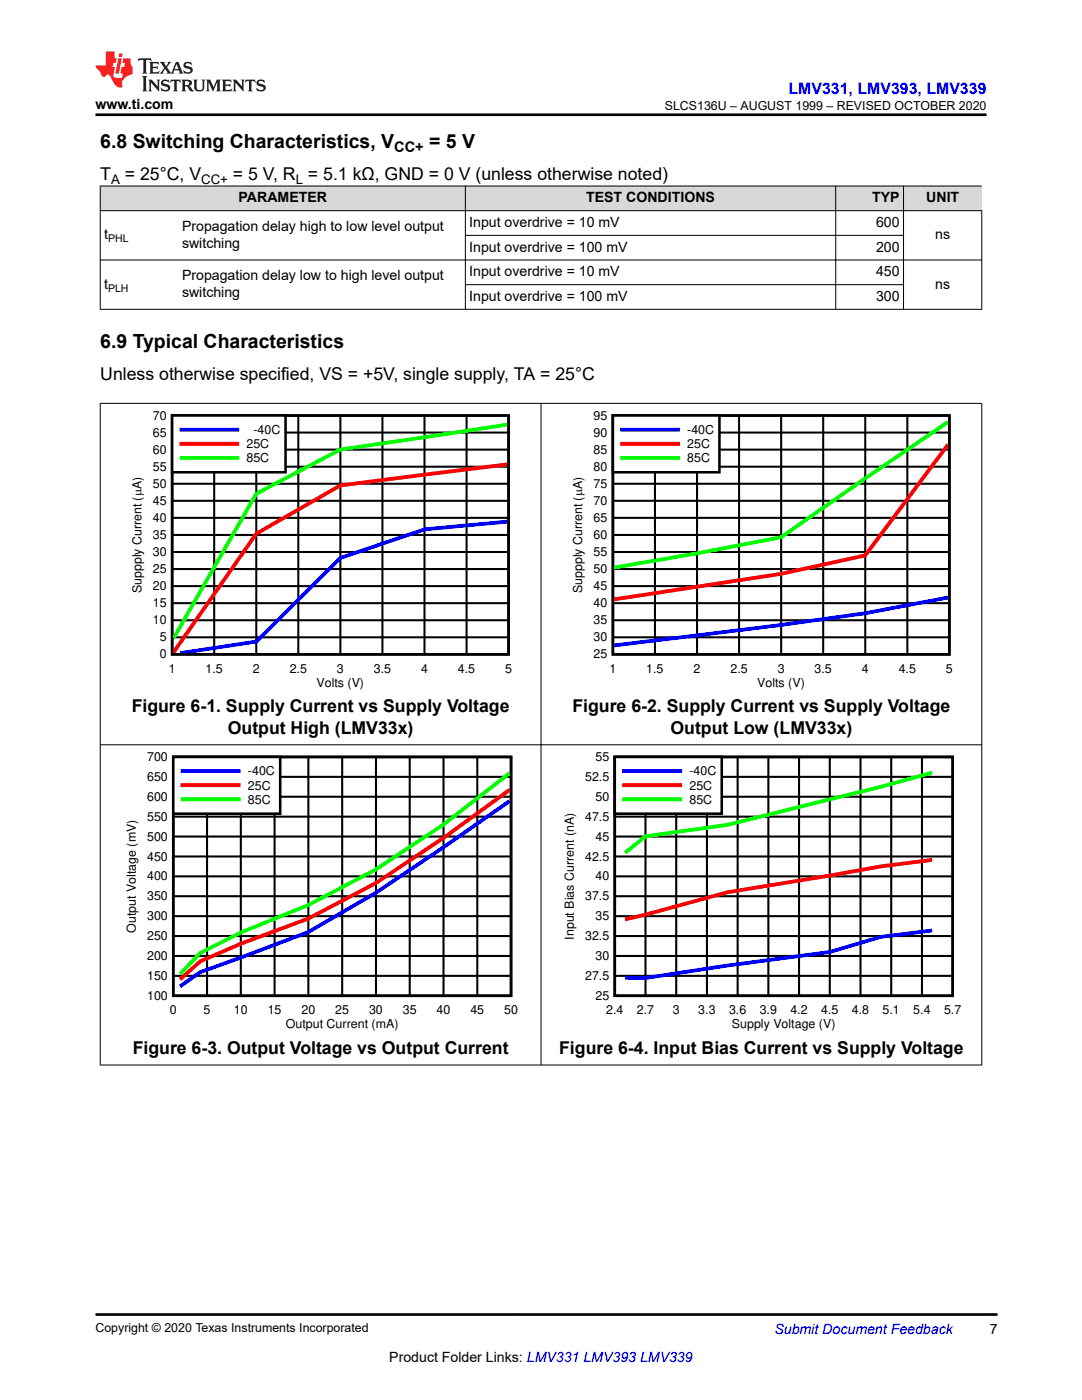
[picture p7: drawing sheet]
<svg xmlns="http://www.w3.org/2000/svg" width="216mm" height="279mm" viewBox="0 0 216 279" stroke-linecap="round" stroke-linejoin="round" font-family="sans-serif">
<g fill="#d8d8d8">
<path d="M20 37.1h175.9v4.9h-175.9z" fill-rule="evenodd"/>
<path d="M20.1 37.2h72.7v4.8h-72.7z" fill-rule="evenodd"/>
<path d="M92.9 37.2h73.8v4.8h-73.8z" fill-rule="evenodd"/>
<path d="M166.8 37.2h13.4v4.8h-13.4z" fill-rule="evenodd"/>
<path d="M180.3 37.2h15.6v4.8h-15.6z" fill-rule="evenodd"/>
</g>
<path d="M19.9 37.1h176M20 37.1v24.7M92.9 37.1v24.7M166.8 37.1v24.7M180.3 37.1v24.7M19.9 42h176.1M19.9 51.9h176.1M92.8 47h87.5M92.8 56.8h87.5M195.9 42v19.8M19.9 61.7h176.1" fill="none" stroke="#000" stroke-width=".2"/>
<path d="M25.9 81.9h76.2v55.7h-76.2z" fill-rule="evenodd" fill="#fff"/>
<path d="M34.3 82.9h67.2v47.7h-67.2z" fill="none" stroke="#000" stroke-width=".51"/>
<g fill="none" stroke="#000" stroke-width=".41">
<path d="M34.3 99.9h67.2M34.3 96.5h67.2M34.3 93.1h67.2M34.3 89.7h67.2M34.3 86.3h67.2M42.7 82.9v47.7M51.1 82.9v47.7M59.5 82.9v47.7M67.9 82.9v47.7M76.3 82.9v47.7M84.7 82.9v47.7M93.1 82.9v47.7"/>
<path d="M34.3 117h67.2M34.3 113.6h67.2M34.3 110.2h67.2M34.3 106.8h67.2M34.3 103.4h67.2M34.3 127.2h67.2M34.3 123.8h67.2M34.3 120.4h67.2"/>
</g>
<path d="M101.2 104.1l-16.5 1.5-16.8 5.8-16.8 16.6-15.1 2.3" fill="none" stroke="#00f" stroke-width=".76" stroke-linecap="butt"/>
<path d="M101.2 92.7l-33.3 4.2-16.8 9.6-16.5 23.7" fill="none" stroke="#f00" stroke-width=".76" stroke-linecap="butt"/>
<path d="M101.2 84.7l-33.3 5-16.8 8.8-16.5 28.9" fill="none" stroke="#01ff00" stroke-width=".76" stroke-linecap="butt"/>
<path d="M34.3 82.9h22.7v11.4h-22.7z" fill-rule="evenodd" fill="#fff"/>
<path d="M34.3 82.9h22.7v11.4h-22.7z" fill="none" stroke="#000" stroke-width=".51"/>
<path d="M36.2 85.7h11.1" fill="none" stroke="#00f" stroke-width=".76"/>
<path d="M36.2 88.6h11.1" fill="none" stroke="#f00" stroke-width=".76"/>
<path d="M36.2 91.4h11.1" fill="none" stroke="#01ff00" stroke-width=".76"/>
<path d="M113.8 81.9h76.3v55.7h-76.3z" fill-rule="evenodd" fill="#fff"/>
<path d="M122.3 82.9h67.1v47.7h-67.1z" fill="none" stroke="#000" stroke-width=".51"/>
<g fill="none" stroke="#000" stroke-width=".41">
<path d="M122.3 99.9h67.1M122.3 96.5h67.1M122.3 93.1h67.1M122.3 89.7h67.1M122.3 86.3h67.1M130.7 82.9v47.7M139.1 82.9v47.7M147.5 82.9v47.7M155.9 82.9v47.7M164.3 82.9v47.7M172.7 82.9v47.7M181.1 82.9v47.7"/>
<path d="M122.3 117h67.1M122.3 113.6h67.1M122.3 110.2h67.1M122.3 106.8h67.1M122.3 103.4h67.1M122.3 127.2h67.1M122.3 123.8h67.1M122.3 120.4h67.1"/>
</g>
<path d="M189.2 119.2l-16.5 3.2-16.8 2.3-33.4 4.1" fill="none" stroke="#00f" stroke-width=".76" stroke-linecap="butt"/>
<path d="M189.2 88.7l-16.5 22.1-16.8 3.7-33.4 5.1" fill="none" stroke="#f00" stroke-width=".76" stroke-linecap="butt"/>
<path d="M189.2 84.2l-16.5 11.3-16.8 11.7-16.8 3.2-16.6 2.9" fill="none" stroke="#01ff00" stroke-width=".76" stroke-linecap="butt"/>
<path d="M122.3 82.9h21.3v11.4h-21.3z" fill-rule="evenodd" fill="#fff"/>
<path d="M122.3 82.9h21.3v11.4h-21.3z" fill="none" stroke="#000" stroke-width=".51"/>
<path d="M124.1 85.7h11.2" fill="none" stroke="#00f" stroke-width=".76"/>
<path d="M124.1 88.6h11.2" fill="none" stroke="#f00" stroke-width=".76"/>
<path d="M124.1 91.4h11.2" fill="none" stroke="#01ff00" stroke-width=".76"/>
<path d="M24.7 150.1h78.6v55.6h-78.6z" fill-rule="evenodd" fill="#fff"/>
<path d="M34.6 151.1h67.4v47.6h-67.4z" fill="none" stroke="#000" stroke-width=".51"/>
<g fill="none" stroke="#000" stroke-width=".41">
<path d="M34.6 159h67.4M34.6 155h67.4M41.3 151.1v47.6M48.1 151.1v47.6M54.8 151.1v47.6M61.5 151.1v47.6M68.3 151.1v47.6M75 151.1v47.6M81.8 151.1v47.6M88.5 151.1v47.6M95.2 151.1v47.6M34.6 178.9h67.4"/>
<path d="M34.6 174.9h67.4M34.6 170.9h67.4M34.6 167h67.4M34.6 163h67.4M34.6 194.8h67.4M34.6 190.8h67.4M34.6 186.8h67.4M34.6 182.8h67.4"/>
</g>
<path d="M101.7 159.8l-13.2 9.3-13.5 9.1-13.5 7.8-21.5 8-4.1 2.9" fill="none" stroke="#00f" stroke-width=".76" stroke-linecap="butt"/>
<path d="M101.7 157.6l-13.2 9.6-13.5 9-13.5 7.1-13.4 5-8.1 3.6-4.1 3.6" fill="none" stroke="#f00" stroke-width=".76" stroke-linecap="butt"/>
<path d="M101.7 154.3l-13.2 10.2-13.5 9-13.5 7.1-13.4 5.5-8.1 4.1-4.1 4.2" fill="none" stroke="#01ff00" stroke-width=".76" stroke-linecap="butt"/>
<path d="M34.6 151.1h21.3v11.3h-21.3z" fill-rule="evenodd" fill="#fff"/>
<path d="M34.6 151.1h21.3v11.3h-21.3z" fill="none" stroke="#000" stroke-width=".51"/>
<path d="M36.4 153.9h11.2" fill="none" stroke="#00f" stroke-width=".76"/>
<path d="M36.4 156.7h11.2" fill="none" stroke="#f00" stroke-width=".76"/>
<path d="M36.4 159.5h11.2" fill="none" stroke="#01ff00" stroke-width=".76"/>
<path d="M112.1 150.1h79.7v55.6h-79.7z" fill-rule="evenodd" fill="#fff"/>
<path d="M122.7 151.1h67.4v47.6h-67.4z" fill="none" stroke="#000" stroke-width=".51"/>
<g fill="none" stroke="#000" stroke-width=".41">
<path d="M122.7 159h67.4M122.7 155h67.4M128.8 151.1v47.6M134.9 151.1v47.6M141.1 151.1v47.6M147.2 151.1v47.6M153.3 151.1v47.6M159.4 151.1v47.6M165.6 151.1v47.6M171.7 151.1v47.6M177.8 151.1v47.6M184 151.1v47.6"/>
<path d="M122.7 178.9h67.4M122.7 174.9h67.4M122.7 170.9h67.4M122.7 167h67.4M122.7 163h67.4M122.7 194.8h67.4M122.7 190.8h67.4M122.7 186.8h67.4M122.7 182.8h67.4"/>
</g>
<path d="M186 185.7l-10.2 1.3-10.2 3-20.5 2.7-16.3 2.5-4.1-.1" fill="none" stroke="#00f" stroke-width=".76" stroke-linecap="butt"/>
<path d="M186 171.6l-10.2 1.3-10.2 1.8-20.5 3.4-16.3 4.4-4.1 1" fill="none" stroke="#f00" stroke-width=".76" stroke-linecap="butt"/>
<path d="M186 154.2l-10.2 2.8-30.7 7.6-16.3 2.3-4.1 3.3" fill="none" stroke="#01ff00" stroke-width=".76" stroke-linecap="butt"/>
<path d="M122.7 151.1h21.3v11.3h-21.3z" fill-rule="evenodd" fill="#fff"/>
<path d="M122.7 151.1h21.3v11.3h-21.3z" fill="none" stroke="#000" stroke-width=".51"/>
<path d="M124.5 153.9h11.2" fill="none" stroke="#00f" stroke-width=".76"/>
<path d="M124.5 156.7h11.2" fill="none" stroke="#f00" stroke-width=".76"/>
<path d="M124.5 159.5h11.2" fill="none" stroke="#01ff00" stroke-width=".76"/>
<path d="M19.9 80.5h176.1M20 80.4v132.2M108 80.4v132.2M195.9 80.4v132.2M19.9 148.6h176.1M19.9 212.5h176.1" fill="none" stroke="#000" stroke-width=".2"/>
<path d="M27.7 11.6l-.2 .6 .5-.2h.6v.1v2.2l-.2 .4h1l-.2-.4v-2.2v-.1h.5l.5 .2-.1-.6zM29.8 12.4l.2 .3v1.6l-.2 .4h1.9l.1-.6a1.08 1.08 0 0 1-1.3 .2v-.7h.6l.4 .2v-.7l-.4 .2h-.6v-.5l.2-.2a1 1 0 0 1 1 .3l-.1-.5zM31.8 12.4l1 1.1-1 1.2h.9l-.2-.2 .4-.8 .5 .8-.2 .2h1.6l-.2-.2 .1-.5h1l.1 .5-.1 .2h.9l-.2-.4-.8-1.9h-.5l-1 2.1-.8-1.1 .9-1h-.8l.2 .2-.5 .6-.3-.6 .1-.2zM35.2 12.8l.4 1h-.8zM36.8 12.5a.65 .65 0 0 0-.2 .7 .65 .65 0 0 0 .6 .5l.7 .1 .1 .3a.79 .79 0 0 1-.7 .4 .79 .79 0 0 1-.7-.5l.1 .7 .2-.1a.93 .93 0 0 0 1.1 0 .93 .93 0 0 0 .4-.9 1.46 1.46 0 0 0-1.2-.6l-.1-.3a1.09 1.09 0 0 1 1.2 .2l-.2-.6-.1 .1-.6-.2zM28.4 15.2l.2 .4v2.2l-.2 .4h1l-.2-.4v-2.2l.2-.4zM29.6 15.9l.2 .4v1.5l-.2 .4h.8l-.3-.4v-1.3l1.7 1.8v-2l.2-.4h-.8l.2 .2 .1 1.1-1.2-1.3zM32.3 16a.65 .65 0 0 0-.2 .8 .65 .65 0 0 0 .7 .4l.6 .2 .1 .2a.79 .79 0 0 1-.7 .4 .79 .79 0 0 1-.7-.5l.1 .7 .2-.1a.93 .93 0 0 0 1.1 .1 .93 .93 0 0 0 .4-1 1.46 1.46 0 0 0-1.2-.5l-.1-.4a1.09 1.09 0 0 1 1.2 .2l-.2-.6-.1 .1-.6-.1zM34.1 15.9l-.1 .6a.63 .63 0 0 1 .7-.3l.1 1.6-.3 .4h1l-.2-.4v-1.6a.66 .66 0 0 1 .8 .3l-.1-.6zM36.2 15.9l.2 .4v1.5l-.2 .4h.9l-.2-.2v-.7h.5l.1 .2a.79 .79 0 0 0 1.2 .6l-1-.9a.61 .61 0 0 0 .6-.6 .61 .61 0 0 0-.5-.7zM36.9 16.2h.2a.47 .47 0 0 1 .5 .1 .47 .47 0 0 1 .1 .5l-.2 .1-.6 .1zM38.5 15.9l.2 .2a2.27 2.27 0 0 0 .4 2 1.04 1.04 0 0 0 1.7-.7v-1.3l.2-.2h-.8l.2 .4v1.1a.6 .6 0 0 1-.6 .6 .6 .6 0 0 1-.6-.6v-1.1l.3-.4zM41.1 15.9l.2 .4v1.5l-.2 .4h.7l-.2-.4v-1.4l.9 1.9 .8-1.9v1.4l-.2 .4h1l-.3-.4v-1.5l.3-.4h-.8l-.7 1.5-.7-1.5zM44.3 15.9l.2 .4v1.5l-.2 .4h1.9l.1-.6a1.09 1.09 0 0 1-1.3 .2v-.7h.6l.4 .2v-.6l-.4 .2h-.6v-.6l.2-.1a1.01 1.01 0 0 1 1 .3l-.1-.6zM46.4 15.9l.3 .4v1.5l-.3 .4h.8l-.2-.4v-1.3l1.6 1.8v-2l.2-.4h-.7l.2 .2v1.1l-1.2-1.3zM49 15.9l-.1 .6a.63 .63 0 0 1 .8-.3v1.6l-.3 .4h1l-.2-.4v-1.6a.66 .66 0 0 1 .8 .3l-.1-.6zM51.4 16a.65 .65 0 0 0-.2 .8 .65 .65 0 0 0 .6 .4l.6 .2 .2 .2a.79 .79 0 0 1-.8 .4 .79 .79 0 0 1-.6-.5l.1 .7 .2-.1a.93 .93 0 0 0 1 .1 .93 .93 0 0 0 .5-1 1.46 1.46 0 0 0-1.3-.5l-.1-.4a1.09 1.09 0 0 1 1.3 .2l-.2-.6-.2 .1-.5-.1z" fill="#231f20"/>
<path d="M21.1 10.3v2.7h-2v.4l.9 1a.95 .95 0 0 0 .9 .9 .59 .59 0 0 1 .6-.4 .59 .59 0 0 1 .5 .3l.4 .8a1.59 1.59 0 0 0 2.1 1.4 1.61 1.61 0 0 1 1-2.3l1-.3-.1-1.5a1.59 1.59 0 0 1-.4-1.7h-1.4l-.2 .9h.5l-.1 .9h-.5l-.2 .9v.3l.4 .1-.2 .9h-.6a.73 .73 0 0 1-1.1-.7l.3-1.5h-.5l.2-.9h.5l.2-.9h-.5v-1.3zM23.6 11.6l-.6 3.1h.7l.6-3.1zM23.8 10.7l-.1 .6h.7l.1-.6z" fill="#ed1c24"/>
<path d="M19.1 22.9h177.8M19 262.3h180" fill="none" stroke="#000" stroke-width=".53"/>
<g font-size="3.9">
<text x="20" y="29.5">6.8 Switching Characteristics, V</text>
<text x="85.6" y="29.5">= 5 V</text>
<text x="20" y="69.4">6.9 Typical Characteristics</text>
</g>
<g font-size="3.5">
<text x="20" y="36">T</text>
<text x="24.9" y="36">= 25°C, V</text>
<text x="46.5" y="36">= 5 V, R = 5.1 kΩ, GND = 0 V (unless otherwise noted)</text>
<text x="20" y="75.9">Unless otherwise specified, VS = +5V, single supply, TA = 25°C</text>
<text x="26.3" y="142.2">Figure 6-1. Supply Current vs Supply Voltage</text>
<text x="114.2" y="142.2">Figure 6-2. Supply Current vs Supply Voltage</text>
<text x="45.5" y="146.4">Output High (LMV33x)</text>
<text x="133.8" y="146.4">Output Low (LMV33x)</text>
<text x="26.5" y="210.3">Figure 6-3. Output Voltage vs Output Current</text>
<text x="111.6" y="210.3">Figure 6-4. Input Bias Current vs Supply Voltage</text>
</g>
<text font-size="3.2" fill="#00f" x="157.3" y="18.7">LMV331, LMV393, LMV339</text>
<text font-size="2.9" x="78.7" y="30.3">CC+</text>
<g font-size="2.8">
<text x="19.1" y="21.8">www.ti.com</text>
<text x="47.6" y="40.4">PARAMETER</text>
<text x="117" y="40.4">TEST CONDITIONS</text>
<text x="174" y="40.4">TYP</text>
<text x="184.8" y="40.4">UNIT</text>
<text x="20.8" y="47.8">t</text>
<text x="36.3" y="46.1">Propagation delay high to low level output</text>
<text x="93.6" y="45.3">Input overdrive = 10 mV</text>
<text x="174.8" y="45.3">600</text>
<text x="186.6" y="47.8">ns</text>
<text x="36.3" y="49.5">switching</text>
<text x="93.6" y="50.2">Input overdrive = 100 mV</text>
<text x="174.8" y="50.2">200</text>
<text x="20.8" y="57.6">t</text>
<text x="36.3" y="55.9">Propagation delay low to high level output</text>
<text x="36.3" y="59.3">switching</text>
<text x="93.6" y="55.2">Input overdrive = 10 mV</text>
<text x="174.8" y="55.2">450</text>
<text x="186.6" y="57.6">ns</text>
<text x="93.6" y="60.1">Input overdrive = 100 mV</text>
<text x="174.8" y="60.1">300</text>
<text x="197.5" y="266.1">7</text>
<text x="77.7" y="271.7">Product Folder Links: LMV331 LMV393 LMV339</text>
</g>
<text font-size="2.8" fill="#00f" x="154.5" y="266.2">Submit Document Feedback</text>
<g font-size="2.6">
<text x="22.2" y="36.7">A</text>
<text x="40.1" y="36.7">CC+</text>
<text x="59" y="36.7">L</text>
</g>
<g font-size="2.5">
<text x="132.7" y="21.9">SLCS136U – AUGUST 1999 – REVISED OCTOBER 2020</text>
<text x="30.5" y="83.7">70</text>
<text x="118.5" y="83.7">95</text>
<text x="30.5" y="87.1">65</text>
<text x="49.2" y="89.4">25C</text>
<text x="50.6" y="86.6">-40C</text>
<text x="118.5" y="87.1">90</text>
<text x="137.1" y="86.6">-40C</text>
<text x="137.1" y="89.4">25C</text>
<text x="30.5" y="94">55</text>
<text x="30.5" y="90.5">60</text>
<text x="49.2" y="92.3">85C</text>
<text x="118.5" y="94">80</text>
<text x="118.5" y="90.5">85</text>
<text x="137.1" y="92.3">85C</text>
<text x="30.5" y="100.8">45</text>
<text x="30.5" y="97.4">50</text>
<text x="118.5" y="100.8">70</text>
<text x="118.5" y="97.4">75</text>
<text x="30.5" y="107.6">35</text>
<text x="30.5" y="104.2">40</text>
<text x="118.5" y="107.6">60</text>
<text x="118.5" y="104.2">65</text>
<text x="30.5" y="111">30</text>
<text x="118.5" y="111">55</text>
<text x="28.2" y="118.4" transform="rotate(-90 28.2 118.4)">Suppply Current (PA)</text>
<text x="30.5" y="117.8">20</text>
<text x="30.5" y="114.4">25</text>
<text x="116.2" y="118.4" transform="rotate(-90 116.2 118.4)">Suppply Current (PA)</text>
<text x="118.5" y="117.8">45</text>
<text x="118.5" y="114.4">50</text>
<text x="30.5" y="124.6">10</text>
<text x="30.5" y="121.2">15</text>
<text x="118.5" y="124.6">35</text>
<text x="118.5" y="121.2">40</text>
<text x="31.9" y="128">5</text>
<text x="31.9" y="131.4">0</text>
<text x="118.5" y="131.4">25</text>
<text x="118.5" y="128">30</text>
<text x="33.7" y="134.2">1</text>
<text x="41" y="134.2">1.5</text>
<text x="50.4" y="134.2">2</text>
<text x="57.8" y="134.2">2.5</text>
<text x="63.2" y="137">Volts (V)</text>
<text x="67.2" y="134.2">3</text>
<text x="74.6" y="134.2">3.5</text>
<text x="84" y="134.2">4</text>
<text x="91.4" y="134.2">4.5</text>
<text x="100.8" y="134.2">5</text>
<text x="121.6" y="134.2">1</text>
<text x="129" y="134.2">1.5</text>
<text x="138.4" y="134.2">2</text>
<text x="145.8" y="134.2">2.5</text>
<text x="151.1" y="137">Volts (V)</text>
<text x="155.2" y="134.2">3</text>
<text x="162.5" y="134.2">3.5</text>
<text x="172" y="134.2">4</text>
<text x="179.3" y="134.2">4.5</text>
<text x="188.7" y="134.2">5</text>
<text x="29.4" y="155.8">650</text>
<text x="29.4" y="151.9">700</text>
<text x="49.5" y="154.7">-40C</text>
<text x="116.8" y="155.8">52.5</text>
<text x="118.8" y="151.9">55</text>
<text x="137.6" y="154.7">-40C</text>
<text x="29.4" y="159.8">600</text>
<text x="49.5" y="157.6">25C</text>
<text x="49.5" y="160.4">85C</text>
<text x="118.8" y="159.8">50</text>
<text x="137.6" y="157.6">25C</text>
<text x="137.6" y="160.4">85C</text>
<text x="29.4" y="167.8">500</text>
<text x="29.4" y="163.8">550</text>
<text x="116.8" y="163.8">47.5</text>
<text x="118.8" y="167.8">45</text>
<text x="29.4" y="171.7">450</text>
<text x="116.8" y="171.7">42.5</text>
<text x="29.4" y="179.7">350</text>
<text x="29.4" y="175.7">400</text>
<text x="116.8" y="179.7">37.5</text>
<text x="118.8" y="175.7">40</text>
<text x="29.4" y="183.7">300</text>
<text x="118.8" y="183.7">35</text>
<text x="27.1" y="186.1" transform="rotate(-90 27.1 186.1)">Output Voltage (mV)</text>
<text x="29.4" y="191.6">200</text>
<text x="29.4" y="187.6">250</text>
<text x="114.5" y="187.5" transform="rotate(-90 114.5 187.5)">Input Bias Current (nA)</text>
<text x="116.8" y="187.6">32.5</text>
<text x="118.8" y="191.6">30</text>
<text x="29.4" y="195.6">150</text>
<text x="116.8" y="195.6">27.5</text>
<text x="29.4" y="199.5">100</text>
<text x="33.9" y="202.4">0</text>
<text x="40.6" y="202.4">5</text>
<text x="46.7" y="202.4">10</text>
<text x="53.4" y="202.4">15</text>
<text x="60.2" y="202.4">20</text>
<text x="66.9" y="202.4">25</text>
<text x="73.6" y="202.4">30</text>
<text x="80.4" y="202.4">35</text>
<text x="87.1" y="202.4">40</text>
<text x="93.9" y="202.4">45</text>
<text x="100.6" y="202.4">50</text>
<text x="118.8" y="199.5">25</text>
<text x="120.9" y="202.4">2.4</text>
<text x="127.1" y="202.4">2.7</text>
<text x="134.2" y="202.4">3</text>
<text x="139.3" y="202.4">3.3</text>
<text x="145.5" y="202.4">3.6</text>
<text x="151.6" y="202.4">3.9</text>
<text x="157.7" y="202.4">4.2</text>
<text x="163.9" y="202.4">4.5</text>
<text x="170" y="202.4">4.8</text>
<text x="176.1" y="202.4">5.1</text>
<text x="182.2" y="202.4">5.4</text>
<text x="188.4" y="202.4">5.7</text>
<text x="57" y="205.2">Output Current (mA)</text>
<text x="146" y="205.2">Supply Voltage (V)</text>
<text x="19.1" y="265.9">Copyright © 2020 Texas Instruments Incorporated</text>
</g>
<g font-size="2.1">
<text x="21.6" y="48.3">PHL</text>
<text x="21.6" y="58.2">PLH</text>
</g>
</svg>
